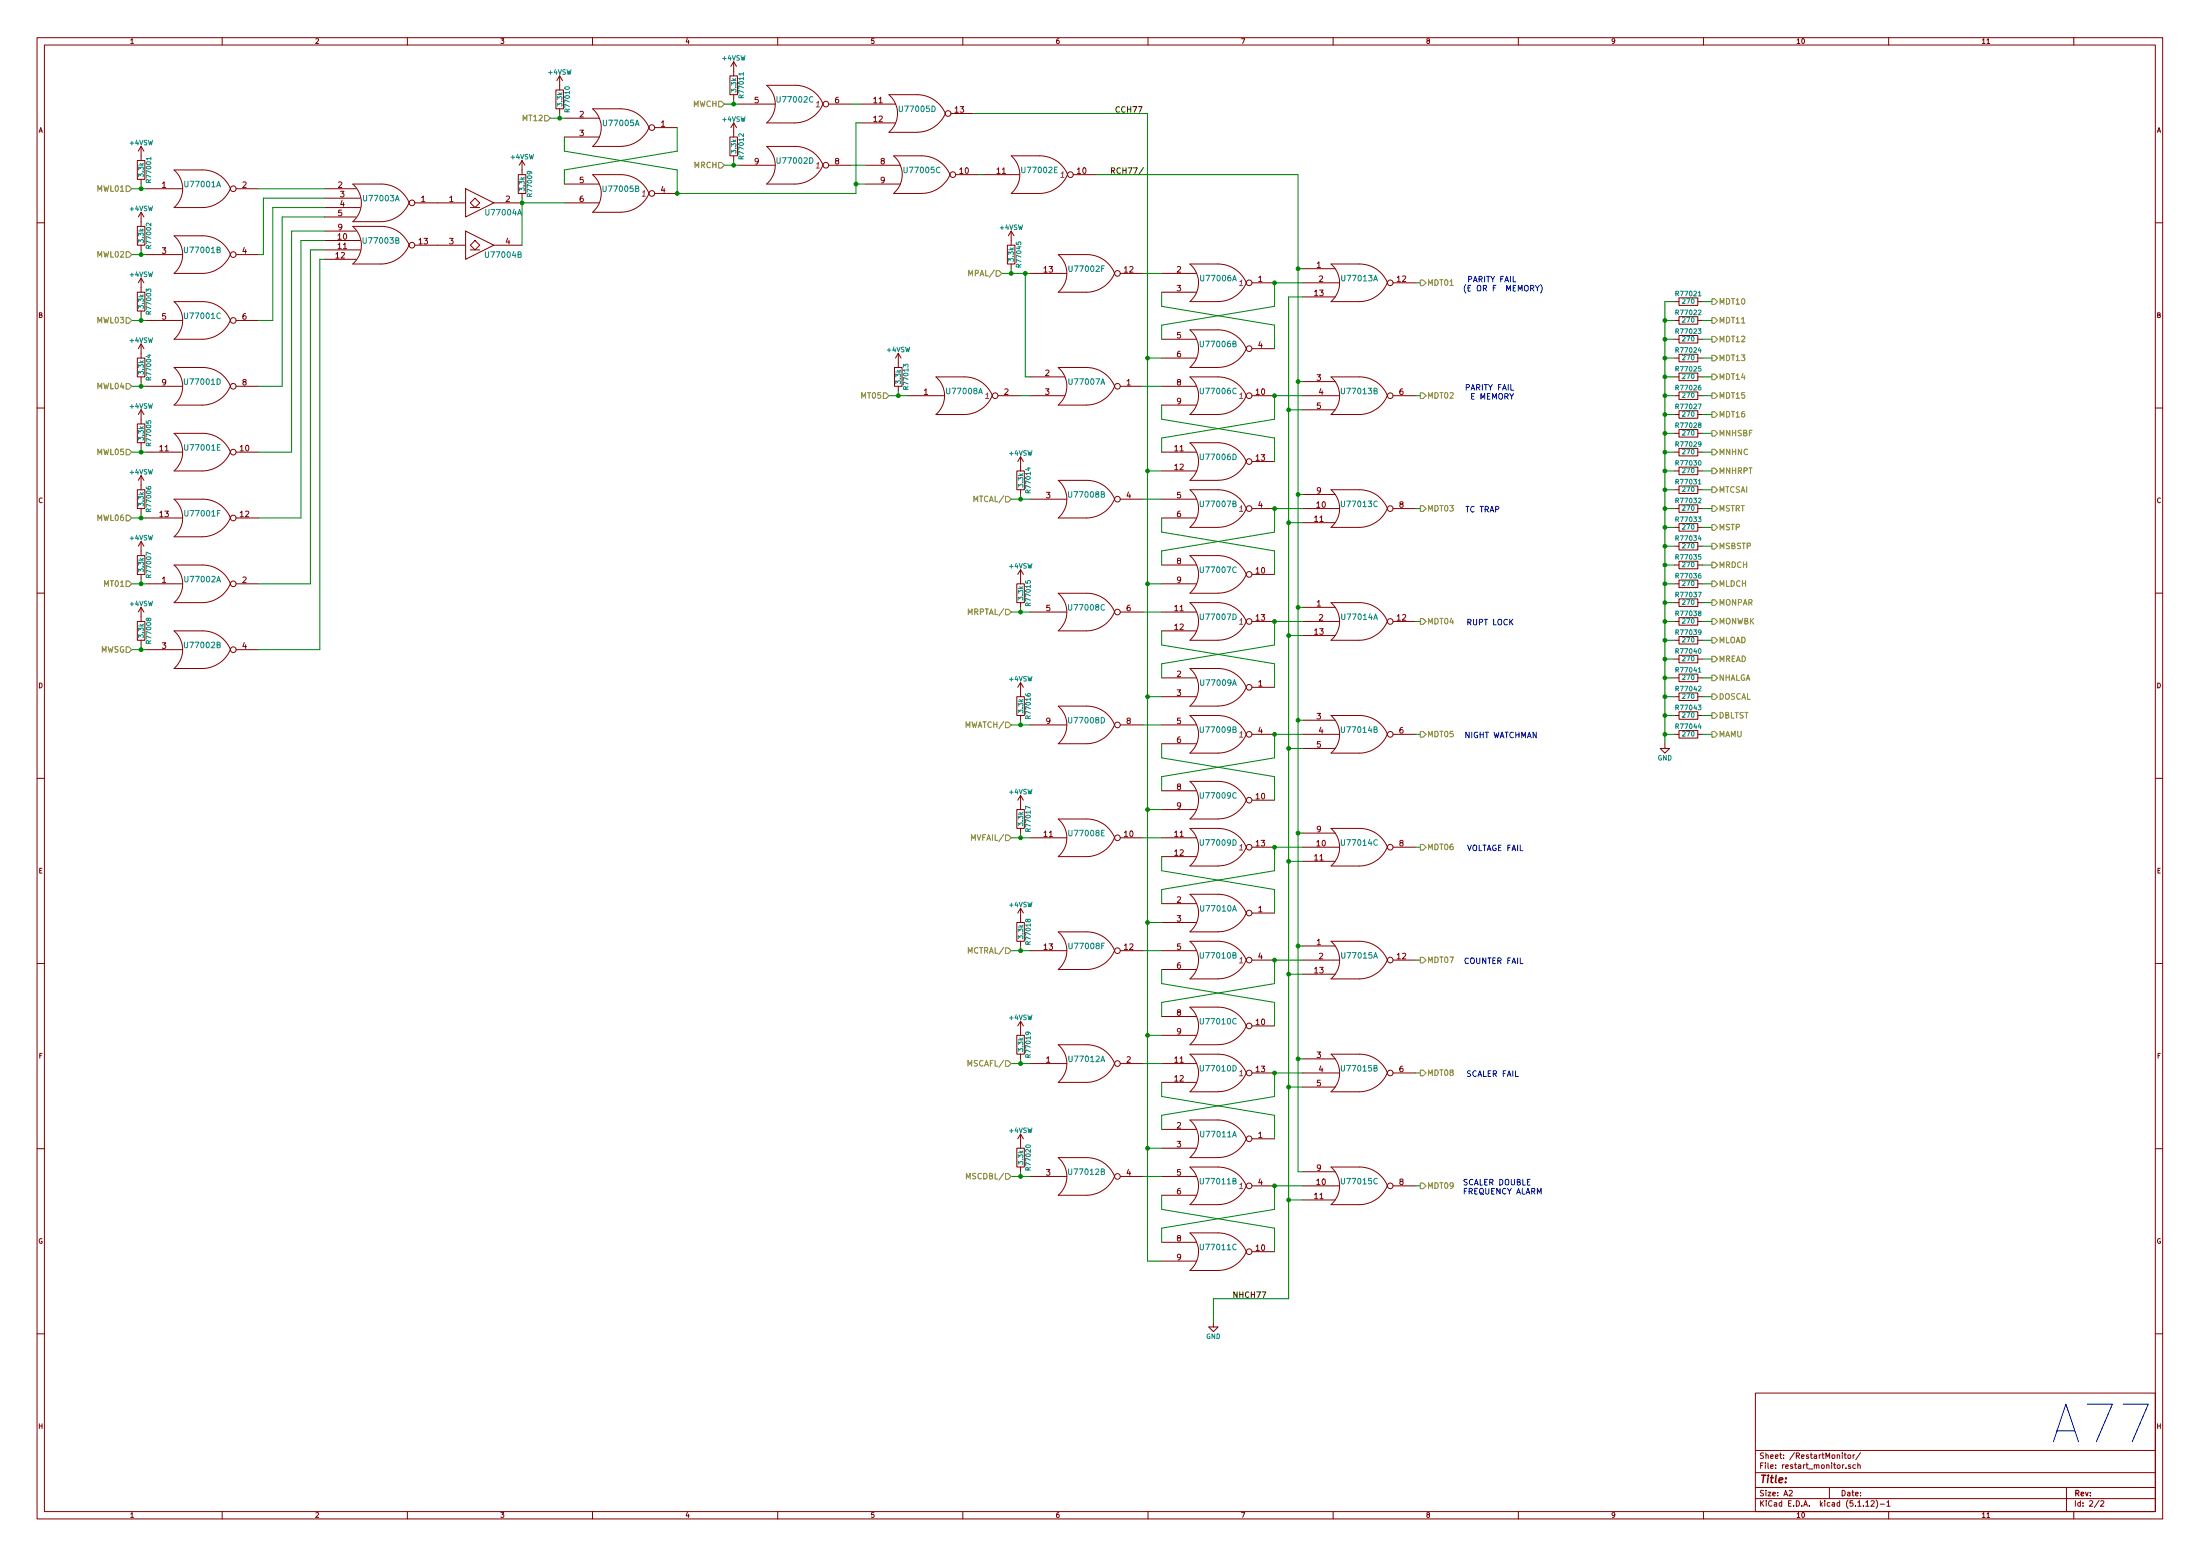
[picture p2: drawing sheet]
<svg xmlns="http://www.w3.org/2000/svg" width="594mm" height="420mm" viewBox="0 0 594 420" stroke-linecap="round" stroke-linejoin="round" font-family="sans-serif">
<g fill="none" stroke="#840000" stroke-width=".27">
<path d="M10 10.2h574v400h-574zM12 12.2h570v396h-570zM60 10.2v2M110 10.2v2M160 10.2v2M198.1 16.7v3.8M198.1 16.7l-.7 1.2M198.1 16.7l.8 1.2M210 10.2v2M260 10.2v2M310 10.2v2M360 10.2v2"/>
<path d="M410 10.2v2M460 10.2v2M510 10.2v2M536.5 11.8h.8M560 10.2v2M38.1 39.5v3.8M38.1 39.5l-.8 1.3M38.1 39.5l.8 1.3M150.1 24.3h2v5.1h-2zM151.1 20.5v3.8M151.1 29.4v1.2M151.1 20.5l-.7 1.3"/>
<path d="M151.1 20.5l.8 1.3M152.4 31.9h9.4M152.4 37h9.4M160 29.4h7.6a8.3 8.3 0 0 1 7.7 5.1 8.4 8.4 0 0 1-7.7 5M160 39.5h7.6M160 29.4a6.7 6.7 0 0 1 0 10.1M176.8 34.5h6.1M197.1 20.5h2v5.1h-2zM197.1 37h2v5.1h-2zM198.1 33.2l-.7 1.3M198.1 25.6v1.2M198.1 33.2v3.8"/>
<path d="M198.1 33.2l.8 1.3M199.4 28.1h9.9M207 39.5h7.6M207 23h7.6M207 39.6a6.7 6.7 0 0 1 0 10.1M207 23.1a6.7 6.7 0 0 1 0 10.1M214.7 39.5a8 8 0 0 1 7.5 5.1 8.3 8.3 0 0 1-7.6 5.1h-7.6M214.7 23a8 8 0 0 1 7.5 5.1 8.3 8.3 0 0 1-7.6 5.1h-7.6M223.8 28.1h6.1M232.4 33.2h9.4M232.4 28.1h9.4M240.1 25.6h7.5a8.3 8.3 0 0 1 7.7 5 8.4 8.4 0 0 1-7.7 5.1h-7.5a6.7 6.7 0 0 0 0-10.1z"/>
<path d="M256.8 30.6h6.1M37.1 43.3h2v5.1h-2zM38.1 48.4v1.3M38.1 57.3v3.8M38.1 57.3l-.8 1.3M38.1 57.3l.8 1.3M39.4 51h9.9M62.2 50.9a8.3 8.3 0 0 1-7.6 5.1h-7.6a6.7 6.7 0 0 0 0-10.1h7.6a8 8 0 0 1 7.6 5.1M63.8 51h6M87.6 56h9.7M87.6 51h8.5M87.6 53.5h9.7"/>
<path d="M87.6 58.6h8.5M95.2 49.7h7.7a8 8 0 0 1 7.6 5.1M95.3 49.7a6.7 6.7 0 0 1 0 10.1M110.5 54.8a8.3 8.3 0 0 1-7.6 5.1h-7.7M112 54.8h13.7M125.7 51l7.6 3.8-7.6 3.8zM127 56h2.5M128.3 53.5l1.2 1.3-1.2 1.2-1.3-1.2zM133.3 54.8h7.7M140 47.2h2v5h-2zM141 43.3l-.8 1.3M141 43.3v3.9"/>
<path d="M141 52.2v1.3M141 43.3l.7 1.3M152.4 54.8h9.4M152.4 49.7h9.4M160 47.2h7.6a8.3 8.3 0 0 1 7.7 5 8.4 8.4 0 0 1-7.7 5.1h-7.6M160 47.2a6.7 6.7 0 0 1 0 10.1M176.8 52.2h6.1M198.1 42.1v1.2M199.4 44.6h9.9M223.8 44.6h6.1M233.7 49.7h9.4M233.7 44.6h9.4"/>
<path d="M241.3 42.1h7.6a8.3 8.3 0 0 1 7.6 5.1 8.4 8.4 0 0 1-7.6 5M241.3 52.2h7.6M241.3 42.1a6.7 6.7 0 0 1 0 10.1M258.1 47.2h6.1M265.4 47.2h9.9M273 42.1h7.7a8 8 0 0 1 7.6 5.1M273.1 42.1a6.7 6.7 0 0 1 0 10.1M288.3 47.1a8.3 8.3 0 0 1-7.6 5.1h-7.7M289.8 47.2h6.1M10 60.2h2M37.1 78.9h2v5.1h-2zM37.1 61.1h2v5.1h-2z"/>
<path d="M38.1 66.2v1.3M38.1 75.1v3.8M38.1 75.1l-.8 1.3M38.1 75.1l.8 1.3M39.4 68.7h9.9M47 63.7h7.6a8 8 0 0 1 7.6 5M47 63.7a6.7 6.7 0 0 1 0 10.1M62.2 68.7a8.3 8.3 0 0 1-7.6 5.1h-7.6M63.8 68.7h6M87.6 67.5h9.7M87.6 62.4h8.5M87.6 64.9h9.7"/>
<path d="M87.6 70h8.5M110.5 66.2a8.3 8.3 0 0 1-7.6 5.1h-7.6a6.7 6.7 0 0 0 0-10.1l7.6-.1a8 8 0 0 1 7.6 5.1M112 66.2h13.7M125.7 62.4l7.6 3.8-7.6 3.8zM127 67.5h2.5M128.3 64.9l1.2 1.3-1.2 1.3-1.3-1.3zM133.3 66.2h7.7M272 66.2h2.1v5.1h-2.1zM273 62.4l-.7 1.3M273 62.4v3.8M273 71.3v1.3M273 62.4l.8 1.3"/>
<path d="M278.1 73.8h9.9M285.7 68.7h7.7a8 8 0 0 1 7.6 5.1M285.8 68.8a6.7 6.7 0 0 1 0 10.1M301 73.8a8.3 8.3 0 0 1-7.6 5.1h-7.7M302.5 73.8h6.1M313.7 73.8h9.4M313.7 78.9h9.4M321.3 71.3h7.6a8.3 8.3 0 0 1 7.6 5.1 8.4 8.4 0 0 1-7.6 5h-7.6a6.7 6.7 0 0 0 0-10.1zM338.1 76.4h6.1M351.8 72.6h8.8M351.8 76.4h9.9M374.6 76.3a8.3 8.3 0 0 1-7.6 5.1h-7.6a6.7 6.7 0 0 0 0-10.1h7.6a8 8 0 0 1 7.6 5.1"/>
<path d="M376.2 76.4h6.1M582 60.2h2M37.1 96.7h2v5.1h-2zM38.1 84v1.3M38.1 92.9v3.8M38.1 92.9l-.8 1.2M38.1 92.9l.8 1.2M39.4 86.5h9.9M47 81.4h7.6a8 8 0 0 1 7.6 5.1M47 81.5a6.7 6.7 0 0 1 0 10.1h7.6a8.3 8.3 0 0 0 7.6-5.1M63.8 86.5h6M241.6 99.2h2v5.1h-2z"/>
<path d="M242.6 95.4v3.8M242.6 95.4l-.8 1.3M242.6 95.4l.7 1.3M285.8 99.3l7.6-.1a8.3 8.3 0 0 1 7.6 5.1 8.4 8.4 0 0 1-7.6 5.1h-7.6a6.7 6.7 0 0 0 0-10.1zM313.7 96.7h9.4M313.7 91.6h9.4M321.3 89.1h7.6a8.3 8.3 0 0 1 7.6 5 8.4 8.4 0 0 1-7.6 5.1M321.3 99.2h7.6M321.3 89.1a6.7 6.7 0 0 1 0 10.1M338.1 94.1h6.1M351.8 80.2h8.8M452.1 96.7h1.3"/>
<path d="M452.1 91.6h1.3M452.1 86.5h1.3M452.1 81.4h1.3M453.4 95.7h5.1v2h-5.1zM453.4 90.6h5.1v2h-5.1zM453.4 85.5h5.1v2h-5.1zM453.4 80.4h5.1v2.1h-5.1zM458.5 96.7h1.2M458.5 91.6h1.2M458.5 86.5h1.2M458.5 81.4h1.2M10 110.2h2"/>
<path d="M37.1 114.5h2v5h-2zM38.1 101.8v1.2M38.1 110.7v3.8M38.1 119.5v1.3M38.1 110.7l-.8 1.2M38.1 110.7l.8 1.2M39.4 104.3h9.9M47 117h7.6a8 8 0 0 1 7.6 5.1M47 117a6.7 6.7 0 0 1 0 10.1M62.2 104.3a8.3 8.3 0 0 1-7.6 5.1h-7.6a6.7 6.7 0 0 0 0-10.1l7.6-.1a8 8 0 0 1 7.6 5.1M63.8 104.3h6M242.6 104.3v1.3"/>
<path d="M245.1 106.8h9.9M252.7 101.8h7.7a8 8 0 0 1 7.6 5M252.8 101.8a6.7 6.7 0 0 1 0 10.1h7.5a8.3 8.3 0 0 0 7.6-5.1M269.5 106.8h6.1M278.1 106.8h9.4M278.1 101.8h9.4M302.5 104.3h6.1M313.7 109.4h9.4M313.7 104.3h9.4M321.3 101.8h7.6a8.3 8.3 0 0 1 7.6 5 8.4 8.4 0 0 1-7.6 5.1h-7.6a6.7 6.7 0 0 0 0-10.1M321.3 119.6l7.6-.1a8.3 8.3 0 0 1 7.6 5.1 8.4 8.4 0 0 1-7.6 5.1h-7.6a6.7 6.7 0 0 0 0-10.1zM338.1 106.8h6.1"/>
<path d="M351.8 106.8h9.9M351.8 103h8.8M351.8 110.7h8.8M359.4 101.8h7.7a8 8 0 0 1 7.5 5M359.4 101.8a6.7 6.7 0 0 1 0 10.1h7.6a8.3 8.3 0 0 0 7.6-5.1M376.2 106.8h6.1M452.1 111.9h1.3M452.1 117h1.3M452.1 106.8h1.3M452.1 101.8h1.3M453.4 110.9h5.1v2h-5.1zM453.4 116h5.1v2h-5.1z"/>
<path d="M453.4 105.8h5.1v2.1h-5.1zM453.4 100.8h5.1v2h-5.1zM458.5 111.9h1.2M458.5 117h1.2M458.5 106.8h1.2M458.5 101.8h1.2M582 110.2h2M37.1 132.2h2v5.1h-2zM38.1 128.4v3.8M38.1 137.3v1.3M38.1 128.4l-.8 1.3M38.1 128.4l.8 1.3"/>
<path d="M39.4 139.9h9.9M39.4 122.1h9.9M62.2 139.8a8.3 8.3 0 0 1-7.6 5.1h-7.6a6.7 6.7 0 0 0 0-10.1h7.6a8 8 0 0 1 7.6 5.1M62.2 122.1a8.3 8.3 0 0 1-7.6 5.1h-7.6M63.8 139.9h6M63.8 122.1h6M274.6 127.2h2v5h-2zM275.6 123.4v3.8M275.6 132.2v1.3M275.6 123.4l-.8 1.2M275.6 123.4l.8 1.2M278.1 134.8h9.9"/>
<path d="M285.7 129.7h7.7a8 8 0 0 1 7.6 5.1M285.8 129.7a6.7 6.7 0 0 1 0 10.1M301 134.8a8.3 8.3 0 0 1-7.6 5.1h-7.7M302.5 134.8h6.1M313.7 139.9h9.4M313.7 134.8h9.4M313.7 127.2h9.4M313.7 122.1h9.4M321.3 132.3l7.6-.1a8.3 8.3 0 0 1 7.6 5.1 8.4 8.4 0 0 1-7.6 5.1h-7.6a6.7 6.7 0 0 0 0-10.1zM338.1 137.3h6.1M338.1 124.6h6.1M351.8 137.3h9.9"/>
<path d="M351.8 133.5h8.8M374.6 137.3a8.3 8.3 0 0 1-7.6 5.1h-7.6a6.7 6.7 0 0 0 0-10.1l7.6-.1a8 8 0 0 1 7.6 5.1M376.2 137.3h6.1M452.1 132.2h1.3M452.1 137.3h1.3M452.1 127.2h1.3M452.1 122.1h1.3M453.4 136.3h5.1v2h-5.1zM453.4 131.2h5.1v2.1h-5.1zM453.4 126.2h5.1v2h-5.1zM453.4 121.1h5.1v2h-5.1zM458.5 132.2h1.2"/>
<path d="M458.5 137.3h1.2M458.5 127.2h1.2M458.5 122.1h1.2M37.1 150h2v5.1h-2zM38.1 146.2v3.8M38.1 155.1v1.3M38.1 146.2l-.8 1.3M38.1 146.2l.8 1.3M39.4 157.6h9.9M62.2 157.6a8.3 8.3 0 0 1-7.6 5.1h-7.6a6.7 6.7 0 0 0 0-10.1h7.6a8 8 0 0 1 7.6 5M63.8 157.6h6M274.6 157.6h2v5.1h-2z"/>
<path d="M275.6 153.8v3.8M275.6 153.8l-.8 1.3M275.6 153.8l.8 1.3M313.7 152.6h9.4M313.7 157.6h9.4M321.3 150h7.6a8.3 8.3 0 0 1 7.6 5.1 8.4 8.4 0 0 1-7.6 5.1M321.3 150.1a6.7 6.7 0 0 1 0 10.1M338.1 155.1h6.1M351.8 141.1h8.8M452.1 142.4h1.3M452.1 152.6h1.3M452.1 157.6h1.3"/>
<path d="M452.1 147.5h1.3M453.4 151.6h5.1v2h-5.1zM453.4 146.5h5.1v2h-5.1zM453.4 141.4h5.1v2h-5.1zM453.4 156.6h5.1v2.1h-5.1zM458.5 142.4h1.2M458.5 152.6h1.2M458.5 157.6h1.2M458.5 147.5h1.2M10 160.2h2M37.1 167.8h2v5.1h-2zM38.1 164l-.8 1.3"/>
<path d="M38.1 164v3.8M38.1 172.9v1.3M38.1 164l.8 1.3M39.4 175.4h9.9M47 170.3h7.6a8 8 0 0 1 7.6 5.1M47 170.4a6.7 6.7 0 0 1 0 10.1M62.2 175.4a8.3 8.3 0 0 1-7.6 5.1h-7.6M63.8 175.4h6M275.6 162.7v1.3M278.1 165.3h9.9M301 165.2a8.3 8.3 0 0 1-7.6 5.1h-7.6a6.7 6.7 0 0 0 0-10.1h7.6a8 8 0 0 1 7.6 5.1M302.5 165.3h6.1"/>
<path d="M313.7 170.3h9.4M313.7 165.3h9.4M321.3 162.7h7.6a8.3 8.3 0 0 1 7.6 5.1 8.4 8.4 0 0 1-7.6 5.1h-7.6a6.7 6.7 0 0 0 0-10.1M321.3 160.2h7.6M338.1 167.8h6.1M351.8 167.8h9.9M351.8 164h8.8M351.8 171.6h8.8M359.4 162.7h7.7a8 8 0 0 1 7.5 5.1M359.4 162.8a6.7 6.7 0 0 1 0 10.1h7.6a8.3 8.3 0 0 0 7.6-5.1M376.2 167.8h6.1M452.1 172.9h1.3"/>
<path d="M452.1 162.7h1.3M452.1 167.8h1.3M452.1 178h1.3M453.4 171.9h5.1v2h-5.1zM453.4 177h5.1v2h-5.1zM453.4 161.7h5.1v2h-5.1zM453.4 166.8h5.1v2h-5.1zM458.5 172.9h1.2M458.5 162.7h1.2M458.5 167.8h1.2M458.5 178h1.2M582 160.2h2"/>
<path d="M274.6 188.1h2v5.1h-2zM275.6 184.3v3.8M275.6 193.2v1.3M275.6 184.3l-.8 1.3M275.6 184.3l.8 1.3M278.1 195.7h9.9M285.7 190.7h7.7a8 8 0 0 1 7.6 5M285.8 190.7a6.7 6.7 0 0 1 0 10.1M301 195.7a8.3 8.3 0 0 1-7.6 5.1h-7.7M302.5 195.7h6.1M313.7 195.7h9.4M313.7 183h9.4"/>
<path d="M313.7 188.1h9.4M321.3 193.2h7.6a8.3 8.3 0 0 1 7.6 5.1 8.4 8.4 0 0 1-7.6 5h-7.6a6.7 6.7 0 0 0 0-10.1zM321.3 180.5h7.6a8.3 8.3 0 0 1 7.6 5.1 8.4 8.4 0 0 1-7.6 5h-7.6a6.7 6.7 0 0 0 0-10.1zM338.1 198.3h6.1M338.1 185.6h6.1M351.8 198.3h9.9M351.8 194.5h8.8M374.6 198.3a8.3 8.3 0 0 1-7.6 5.1l-7.6-.1a6.7 6.7 0 0 0 0-10.1h7.6a8 8 0 0 1 7.6 5.1M376.2 198.3h6.1M452.1 193.2h1.3M452.1 198.3h1.3M452.1 183h1.3"/>
<path d="M452.1 188.1h1.3M453.4 187.1h5.1v2h-5.1zM453.4 192.2h5.1v2h-5.1zM453.4 182h5.1v2.1h-5.1zM453.4 197.3h5.1v2h-5.1zM458.5 193.2h1.2M458.5 198.3h1.2M458.5 183h1.2M458.5 188.1h1.2M10 210.2h2M274.6 218.6h2v5.1h-2zM275.6 214.8v3.8"/>
<path d="M275.6 214.8l-.8 1.3M275.6 214.8l.8 1.3M313.7 200.8h9.4M313.7 213.5h9.4M313.7 218.6h9.4M321.3 211h7.6a8.3 8.3 0 0 1 7.6 5.1 8.4 8.4 0 0 1-7.6 5M321.3 211a6.7 6.7 0 0 1 0 10.1M338.1 216.1h6.1M351.8 202.1h8.8M449.6 200.8v1.3h1.2l-1.2 1.3-1.3-1.3h1.3M582 210.2h2M275.6 223.7v1.3"/>
<path d="M278.1 226.2h9.9M301 226.2a8.3 8.3 0 0 1-7.6 5.1h-7.6a6.7 6.7 0 0 0 0-10.1l7.6-.1a8 8 0 0 1 7.6 5.1M302.5 226.2h6.1M313.7 226.2h9.4M313.7 231.3h9.4M321.3 223.7h7.6a8.3 8.3 0 0 1 7.6 5.1 8.4 8.4 0 0 1-7.6 5h-7.6a6.7 6.7 0 0 0 0-10.1M321.3 221.1h7.6M338.1 228.8h6.1M351.8 228.8h9.9M351.8 225h8.8M351.8 232.6h8.8M359.4 223.7h7.7a8 8 0 0 1 7.5 5.1"/>
<path d="M359.4 223.7a6.7 6.7 0 0 1 0 10.1h7.6a8.3 8.3 0 0 0 7.6-5.1M376.2 228.8h6.1M274.6 249.1h2v5.1h-2zM275.6 245.3v3.8M275.6 254.2v1.2M275.6 245.3l-.8 1.2M275.6 245.3l.8 1.2M278.1 256.7h9.9M285.7 251.6h7.7a8 8 0 0 1 7.6 5.1M285.8 251.7a6.7 6.7 0 0 1 0 10.1M301 256.7a8.3 8.3 0 0 1-7.6 5.1h-7.7M302.5 256.7h6.1"/>
<path d="M313.7 256.7h9.4M313.7 244h9.4M313.7 249.1h9.4M321.3 241.5h7.6a8.3 8.3 0 0 1 7.6 5 8.4 8.4 0 0 1-7.6 5.1h-7.6a6.7 6.7 0 0 0 0-10.1zM321.3 254.2h7.6a8.3 8.3 0 0 1 7.6 5 8.4 8.4 0 0 1-7.6 5.1h-7.6a6.7 6.7 0 0 0 0-10.1zM338.1 246.5h6.1M338.1 259.2h6.1M351.8 259.2h9.9M351.8 255.4h8.8M374.6 259.2a8.3 8.3 0 0 1-7.6 5.1h-7.6a6.7 6.7 0 0 0 0-10.1h7.6a8 8 0 0 1 7.6 5M376.2 259.2h6.1M10 260.2h2"/>
<path d="M274.6 279.6h2v5h-2zM275.6 275.8v3.8M275.6 275.8l-.8 1.2M275.6 275.8l.8 1.2M313.7 261.8h9.4M313.7 274.5h9.4M313.7 279.6h9.4M321.3 271.9h7.6a8.3 8.3 0 0 1 7.6 5.1 8.4 8.4 0 0 1-7.6 5.1M321.3 272a6.7 6.7 0 0 1 0 10.1M338.1 277h6.1M351.8 263.1h8.8M582 260.2h2"/>
<path d="M275.6 284.6v1.3M278.1 287.2h9.9M301 287.2a8.3 8.3 0 0 1-7.6 5.1l-7.6-.1a6.7 6.7 0 0 0 0-10.1h7.6a8 8 0 0 1 7.6 5.1M302.5 287.2h6.1M313.7 287.2h9.4M313.7 292.3h9.4M321.3 284.6h7.6a8.3 8.3 0 0 1 7.6 5.1 8.4 8.4 0 0 1-7.6 5.1h-7.6a6.7 6.7 0 0 0 0-10.1M321.3 282.1h7.6M338.1 289.7h6.1M351.8 289.7h9.9M351.8 285.9h8.8M351.8 293.5h8.8"/>
<path d="M359.4 284.6h7.7a8 8 0 0 1 7.5 5.1M359.4 284.7a6.7 6.7 0 0 1 0 10.1h7.6a8.3 8.3 0 0 0 7.6-5.1M376.2 289.7h6.1M10 310.2h2M274.6 310h2v5.1h-2zM275.6 306.2v3.8M275.6 315.1v1.3M275.6 306.2l-.8 1.3M275.6 306.2l.8 1.3M278.1 317.7h9.9M285.7 312.6h7.7a8 8 0 0 1 7.6 5.1M285.8 312.6a6.7 6.7 0 0 1 0 10.1"/>
<path d="M301 317.6a8.3 8.3 0 0 1-7.6 5.1h-7.7M302.5 317.7h6.1M313.7 305h9.4M313.7 310h9.4M313.7 317.7h9.4M321.3 302.5l7.6-.1a8.3 8.3 0 0 1 7.6 5.1 8.4 8.4 0 0 1-7.6 5.1h-7.6a6.7 6.7 0 0 0 0-10.1zM321.3 315.2l7.6-.1a8.3 8.3 0 0 1 7.6 5.1 8.4 8.4 0 0 1-7.6 5.1h-7.6a6.7 6.7 0 0 0 0-10.1zM338.1 307.5h6.1M351.8 316.4h8.8M582 310.2h2M313.7 335.4h9.4M313.7 322.7h9.4"/>
<path d="M321.3 332.9h7.6a8.3 8.3 0 0 1 7.6 5.1 8.4 8.4 0 0 1-7.6 5M321.3 332.9a6.7 6.7 0 0 1 0 10.1M338.1 338h6.1M338.1 320.2h6.1M351.8 320.2h9.9M351.8 324h8.8M374.6 320.2a8.3 8.3 0 0 1-7.6 5.1h-7.6a6.7 6.7 0 0 0 0-10.1l7.6-.1a8 8 0 0 1 7.6 5.1M376.2 320.2h6.1M313.7 340.5h9.4M321.3 343.1h7.6M327.7 357v1.3h1.2l-1.2 1.3-1.3-1.3h1.3M10 360.2h2"/>
<path d="M474 376.2h108v32h-108zM582 360.2h2M474 397.7h108M474 391.7h108M497.5 392.3v.2M497.5 392.8v1M498 392.8h.6M498.2 392.3v1.3l.4 .2M498.5 396.4v.1M499.1 393h.6v.7h-.6zM499.7 395.6l-.4-.1-.2 .2 .1 .3 .5 .1v.3h-.6M500.4 392.8v1"/>
<path d="M500.8 392.8l-.4 .3M501 395.6l-.4-.1-.3 .3 .1 .6h.6M501.7 395.6h.6v.9M501.7 395v1.5M502.4 392.2l-1.3 2M60 408.2v2M110 408.2v2M160 408.2v2M210 408.2v2M260 408.2v2M310 408.2v2M360 408.2v2"/>
<path d="M410 408.2v2M460 408.2v2M474 404.7h108M474 401.7h108M483.1 402.6l.6-.2 .3 .5-.9 1h.9M494 401.7v3M503.8 405.7l.5-.5v1.5M503.8 406.7h.9M505.3 405.4l.5-.2 .3 .5-.9 1h.9M506.6 405a1.71 1.71 0 0 1 0 2.3M507.7 406.2h1.2M509.5 405.7l.5-.5v1.5"/>
<path d="M509.5 406.7h.9M510 408.2v2M536.5 409.7h.8M558 401.7v6.5M560 408.2v2M566.8 405.1l-1.2 2M567.3 405.4l.5-.2 .3 .5-.9 1h.9"/>
<circle cx="176" cy="34.5" r=".76"/>
<circle cx="223" cy="28.1" r=".76"/>
<circle cx="256" cy="30.6" r=".76"/>
<circle cx="63" cy="51" r=".76"/>
<circle cx="111.3" cy="54.8" r=".76"/>
<circle cx="176" cy="52.2" r=".76"/>
<circle cx="223" cy="44.6" r=".76"/>
<circle cx="257.3" cy="47.2" r=".76"/>
<circle cx="289.1" cy="47.2" r=".76"/>
<circle cx="63" cy="68.7" r=".76"/>
<circle cx="111.3" cy="66.2" r=".76"/>
<circle cx="301.8" cy="73.8" r=".76"/>
<circle cx="337.3" cy="76.4" r=".76"/>
<circle cx="375.4" cy="76.4" r=".76"/>
<circle cx="63" cy="86.5" r=".76"/>
<circle cx="337.3" cy="94.1" r=".76"/>
<circle cx="63" cy="104.3" r=".76"/>
<circle cx="268.7" cy="106.8" r=".76"/>
<circle cx="301.8" cy="104.3" r=".76"/>
<circle cx="337.3" cy="106.8" r=".76"/>
<circle cx="375.4" cy="106.8" r=".76"/>
<circle cx="63" cy="122.1" r=".76"/>
<circle cx="63" cy="139.9" r=".76"/>
<circle cx="301.8" cy="134.8" r=".76"/>
<circle cx="337.3" cy="124.6" r=".76"/>
<circle cx="337.3" cy="137.3" r=".76"/>
<circle cx="375.4" cy="137.3" r=".76"/>
<circle cx="63" cy="157.6" r=".76"/>
<circle cx="337.3" cy="155.1" r=".76"/>
<circle cx="63" cy="175.4" r=".76"/>
<circle cx="301.8" cy="165.3" r=".76"/>
<circle cx="337.3" cy="167.8" r=".76"/>
<circle cx="375.4" cy="167.8" r=".76"/>
<circle cx="301.8" cy="195.7" r=".76"/>
<circle cx="337.3" cy="198.3" r=".76"/>
<circle cx="337.3" cy="185.6" r=".76"/>
<circle cx="375.4" cy="198.3" r=".76"/>
<circle cx="337.3" cy="216.1" r=".76"/>
<circle cx="301.8" cy="226.2" r=".76"/>
<circle cx="337.3" cy="228.8" r=".76"/>
<circle cx="375.4" cy="228.8" r=".76"/>
<circle cx="301.8" cy="256.7" r=".76"/>
<circle cx="337.3" cy="246.5" r=".76"/>
<circle cx="337.3" cy="259.2" r=".76"/>
<circle cx="375.4" cy="259.2" r=".76"/>
<circle cx="337.3" cy="277" r=".76"/>
<circle cx="301.8" cy="287.2" r=".76"/>
<circle cx="337.3" cy="289.7" r=".76"/>
<circle cx="375.4" cy="289.7" r=".76"/>
<circle cx="301.8" cy="317.7" r=".76"/>
<circle cx="337.3" cy="307.5" r=".76"/>
<circle cx="337.3" cy="338" r=".76"/>
<circle cx="337.3" cy="320.2" r=".76"/>
<circle cx="375.4" cy="320.2" r=".76"/>
</g>
<path d="M200.8 19.6v.7M40.7 42.5v.7M458.6 79.9h.7M458.6 130.7h.7M458.6 181.5h.7" fill="none" stroke="#008484" stroke-width=".27"/>
<g fill="none" stroke="#008400" stroke-width=".27">
<path d="M148.6 31.9h3.8M151.1 30.6v1.3M182.9 34.5v6.3l-30.5 5.1v3.8M195.6 28.1h3.8M198.1 26.8v1.3M229.9 28.1h2.5M232.4 33.2h-1.3v19h-48.2v-6.3l-30.5-5.1v-3.8M262.9 30.6h47v309.9h3.8M35.6 51h3.8M38.1 49.7v1.3M69.8 51h17.8M87.6 56h-13.9v30.5h-3.9"/>
<path d="M87.6 58.6h-11.4v45.7h-6.4M87.6 53.5h-16.5v15.2h-1.3M141 53.5v12.7M141 54.8h11.4M195.6 44.6h3.8M198.1 43.3v1.3M229.9 44.6h3.8M231.1 49.7h2.6M264.2 47.2h1.2M295.9 47.2h54.6v269.2h1.3M35.6 68.7h3.8M38.1 67.5v1.2"/>
<path d="M87.6 62.4h-8.9v59.7h-8.9M87.6 64.9h-6.3v75h-11.5M87.6 67.5h-3.8v90.1h-14M87.6 70h-1.2v105.4h-16.6M270.5 73.8h7.6M273 72.6v1.2M276.9 73.8v28h1.2M308.6 73.8h5.1M313.7 78.9v3.8l30.5 5.1v6.3M350.5 72.6h1.3M351.8 76.4h-7.6v6.3l-30.5 5.1v3.8M382.3 76.4h1.2"/>
<path d="M35.6 86.5h3.8M38.1 85.3v1.2M309.9 96.7h3.8M351.8 80.2h-3.8v270.5h-20.3v6.3M449.6 86.5h2.5M449.6 91.6h2.5M449.6 96.7h2.5M452.1 81.4h-2.5v119.4M459.7 86.5h2.6M459.7 91.6h2.6M459.7 81.4h2.6M459.7 96.7h2.6"/>
<path d="M35.6 104.3h3.8M38.1 103v1.3M240 106.8h5.1M242.6 105.6v1.2M275.6 106.8h2.5M308.6 104.3h5.1M313.7 109.4v3.8l30.5 5.1v6.3M348 110.7h3.8M350.5 103h1.3M351.8 106.8h-7.6v6.4l-30.5 5.1v3.8M382.3 106.8h1.2M449.6 106.8h2.5"/>
<path d="M449.6 117h2.5M449.6 111.9h2.5M449.6 101.8h2.5M459.7 106.8h2.6M459.7 117h2.6M459.7 111.9h2.6M459.7 101.8h2.6M35.6 122.1h3.8M35.6 139.9h3.8M38.1 120.8v1.3M38.1 138.6v1.3M273 134.8h5.1"/>
<path d="M275.6 133.5v1.3M308.6 134.8h5.1M309.9 127.2h3.8M313.7 139.9v3.8l30.5 5.1v6.3M350.5 133.5h1.3M351.8 137.3h-7.6v6.4l-30.5 5.1v3.8M382.3 137.3h1.2M449.6 122.1h2.5M449.6 137.3h2.5M449.6 127.2h2.5M449.6 132.2h2.5M459.7 122.1h2.6"/>
<path d="M459.7 137.3h2.6M459.7 127.2h2.6M459.7 132.2h2.6M35.6 157.6h3.8M38.1 156.4v1.2M309.9 157.6h3.8M348 141.1h3.8M449.6 157.6h2.5M449.6 142.4h2.5M449.6 147.5h2.5M449.6 152.6h2.5M459.7 157.6h2.6"/>
<path d="M459.7 142.4h2.6M459.7 147.5h2.6M459.7 152.6h2.6M35.6 175.4h3.8M38.1 174.2v1.2M273 165.3h5.1M275.6 164v1.3M308.6 165.3h5.1M313.7 170.3v3.9l30.5 5v6.4M348 171.6h3.8M350.5 164h1.3M351.8 167.8h-7.6v6.4l-30.5 5v3.8"/>
<path d="M382.3 167.8h1.2M449.6 167.8h2.5M449.6 178h2.5M449.6 172.9h2.5M449.6 162.7h2.5M459.7 167.8h2.6M459.7 178h2.6M459.7 172.9h2.6M459.7 162.7h2.6M273 195.7h5.1M275.6 194.5v1.2M308.6 195.7h5.1"/>
<path d="M309.9 188.1h3.8M350.5 194.5h1.3M351.8 198.3h-7.6v6.3l-30.5 5.1v3.8M382.3 198.3h1.2M449.6 198.3h2.5M449.6 193.2h2.5M449.6 188.1h2.5M449.6 183h2.5M459.7 198.3h2.6M459.7 193.2h2.6M459.7 188.1h2.6M459.7 183h2.6"/>
<path d="M309.9 218.6h3.8M313.7 200.8v3.8l30.5 5.1v6.4M348 202.1h3.8M273 226.2h5.1M275.6 225v1.2M308.6 226.2h5.1M313.7 231.3v3.8l30.5 5.1v6.3M348 232.6h3.8M350.5 225h1.3M351.8 228.8h-7.6v6.3l-30.5 5.1v3.8M382.3 228.8h1.2M273 256.7h5.1"/>
<path d="M275.6 255.4v1.3M308.6 256.7h5.1M309.9 249.1h3.8M350.5 255.4h1.3M351.8 259.2h-7.6v6.4l-30.5 5.1v3.8M382.3 259.2h1.2M309.9 279.6h3.8M313.7 261.8v3.8l30.5 5.1v6.3M348 263.1h3.8M273 287.2h5.1M275.6 285.9v1.3M308.6 287.2h5.1"/>
<path d="M313.7 292.3v3.8l30.5 5.1v6.3M348 293.5h3.8M350.5 285.9h1.3M351.8 289.7h-7.6v6.4l-30.5 5.1v3.8M382.3 289.7h1.2M273 317.7h5.1M275.6 316.4v1.3M308.6 317.7h5.1M309.9 310h3.8M313.7 322.7v3.9l30.5 5v6.4M348 324h3.8M351.8 320.2h-7.6v6.4l-30.5 5v3.8"/>
<path d="M382.3 320.2h1.2"/>
</g>
<g fill="none" stroke="#848400" stroke-width=".27">
<path d="M147.1 31.2h.7l.8 .7-.8 .8h-.7zM194.1 27.3h.7l.8 .8-.8 .8h-.7zM34 50.2h.8l.8 .8-.8 .7h-.8zM194.1 43.9h.7l.8 .7-.8 .8h-.7zM34 68h.8l.8 .7-.8 .8h-.8zM269 73.1h.7l.8 .7-.8 .8h-.7zM383.5 75.6h.8l.8 .8-.8 .7h-.8zM34 85.8h.8l.8 .7-.8 .8h-.8zM462.3 85.8h.7l.8 .7-.8 .8h-.7zM462.3 95.9h.7l.8 .8-.8 .8h-.7zM462.3 90.8h.7l.8 .8-.8 .8h-.7zM462.3 80.7h.7l.8 .7-.8 .8h-.7z"/>
<path d="M34 103.5h.8l.8 .8-.8 .8h-.8zM238.5 106.1h.8l.7 .7-.7 .8h-.8zM383.5 106.1h.8l.8 .7-.8 .8h-.8zM462.3 116.2h.7l.8 .8-.8 .8h-.7zM462.3 111.2h.7l.8 .7-.8 .8h-.7zM462.3 106.1h.7l.8 .7-.8 .8h-.7zM462.3 101h.7l.8 .8-.8 .7h-.7zM34 121.3h.8l.8 .8-.8 .8h-.8zM34 139.1h.8l.8 .8-.8 .7h-.8zM271.5 134h.8l.7 .8-.7 .8h-.8zM383.5 136.6h.8l.8 .7-.8 .8h-.8zM462.3 136.6h.7l.8 .7-.8 .8h-.7z"/>
<path d="M462.3 131.5h.7l.8 .7-.8 .8h-.7zM462.3 126.4h.7l.8 .8-.8 .7h-.7zM462.3 121.3h.7l.8 .8-.8 .8h-.7zM34 156.9h.8l.8 .7-.8 .8h-.8zM462.3 156.9h.7l.8 .7-.8 .8h-.7zM462.3 151.8h.7l.8 .8-.8 .7h-.7zM462.3 146.7h.7l.8 .8-.8 .8h-.7zM462.3 141.6h.7l.8 .8-.8 .8h-.7zM34 174.7h.8l.8 .7-.8 .8h-.8zM271.5 164.5h.8l.7 .8-.7 .7h-.8zM383.5 167h.8l.8 .8-.8 .8h-.8zM462.3 177.2h.7l.8 .8-.8 .7h-.7z"/>
<path d="M462.3 172.1h.7l.8 .8-.8 .8h-.7zM462.3 167h.7l.8 .8-.8 .8h-.7zM462.3 162h.7l.8 .7-.8 .8h-.7zM271.5 195h.8l.7 .7-.7 .8h-.8zM383.5 197.5h.8l.8 .8-.8 .8h-.8zM462.3 192.4h.7l.8 .8-.8 .8h-.7zM462.3 197.5h.7l.8 .8-.8 .8h-.7zM462.3 187.4h.7l.8 .7-.8 .8h-.7zM462.3 182.3h.7l.8 .7-.8 .8h-.7zM271.5 225.5h.8l.7 .7-.7 .8h-.8zM383.5 228h.8l.8 .8-.8 .7h-.8zM271.5 255.9h.8l.7 .8-.7 .8h-.8z"/>
<path d="M383.5 258.5h.8l.8 .7-.8 .8h-.8zM271.5 286.4h.8l.7 .8-.7 .8h-.8zM383.5 289h.8l.8 .7-.8 .8h-.8zM261 318.4v-1.6l.5 1.1 .5-1.1v1.6M271.5 316.9h.8l.7 .8-.7 .7h-.8zM383.5 319.4h.8l.8 .8-.8 .8h-.8z"/>
</g>
<path d="M308.8 45.2l-1.3 2" fill="none" stroke="#000" stroke-width=".27"/>
<path d="M408.6 74.6v1.5h.7M414.6 77.1l.5 .7 .5-.7M415.1 77.8v.8M416 76.8a1.78 1.78 0 0 1 0 2.4" fill="none" stroke="#0000c2" stroke-width=".27"/>
<g fill="#008400" stroke="#008400" stroke-width=".27">
<circle cx="141" cy="54.8" r=".51"/>
<circle cx="198.1" cy="44.6" r=".51"/>
<circle cx="276.9" cy="73.8" r=".51"/>
<circle cx="449.6" cy="193.2" r=".51"/>
<circle cx="449.6" cy="198.3" r=".51"/>
<circle cx="198.1" cy="28.1" r=".51"/>
<circle cx="182.9" cy="52.2" r=".51"/>
<circle cx="151.1" cy="31.9" r=".51"/>
<circle cx="38.1" cy="157.6" r=".51"/>
<circle cx="38.1" cy="175.4" r=".51"/>
<circle cx="38.1" cy="51" r=".51"/>
<circle cx="38.1" cy="68.7" r=".51"/>
<circle cx="38.1" cy="86.5" r=".51"/>
<circle cx="38.1" cy="104.3" r=".51"/>
<circle cx="38.1" cy="122.1" r=".51"/>
<circle cx="38.1" cy="139.9" r=".51"/>
<circle cx="449.6" cy="137.3" r=".51"/>
<circle cx="449.6" cy="86.5" r=".51"/>
<circle cx="449.6" cy="91.6" r=".51"/>
<circle cx="449.6" cy="96.7" r=".51"/>
<circle cx="449.6" cy="101.8" r=".51"/>
<circle cx="449.6" cy="106.8" r=".51"/>
<circle cx="449.6" cy="111.9" r=".51"/>
<circle cx="449.6" cy="117" r=".51"/>
<circle cx="449.6" cy="122.1" r=".51"/>
<circle cx="449.6" cy="127.2" r=".51"/>
<circle cx="449.6" cy="132.2" r=".51"/>
<circle cx="449.6" cy="188.1" r=".51"/>
<circle cx="449.6" cy="142.4" r=".51"/>
<circle cx="449.6" cy="147.5" r=".51"/>
<circle cx="449.6" cy="152.6" r=".51"/>
<circle cx="449.6" cy="157.6" r=".51"/>
<circle cx="449.6" cy="162.7" r=".51"/>
<circle cx="449.6" cy="167.8" r=".51"/>
<circle cx="449.6" cy="172.9" r=".51"/>
<circle cx="449.6" cy="178" r=".51"/>
<circle cx="449.6" cy="183" r=".51"/>
<circle cx="348" cy="171.6" r=".51"/>
<circle cx="344.2" cy="198.3" r=".51"/>
<circle cx="344.2" cy="228.8" r=".51"/>
<circle cx="344.2" cy="259.2" r=".51"/>
<circle cx="344.2" cy="289.7" r=".51"/>
<circle cx="344.2" cy="320.2" r=".51"/>
<circle cx="350.5" cy="72.6" r=".51"/>
<circle cx="348" cy="110.7" r=".51"/>
<circle cx="350.5" cy="103" r=".51"/>
<circle cx="348" cy="141.1" r=".51"/>
<circle cx="350.5" cy="133.5" r=".51"/>
<circle cx="344.2" cy="167.8" r=".51"/>
<circle cx="350.5" cy="164" r=".51"/>
<circle cx="348" cy="202.1" r=".51"/>
<circle cx="350.5" cy="194.5" r=".51"/>
<circle cx="348" cy="232.6" r=".51"/>
<circle cx="350.5" cy="225" r=".51"/>
<circle cx="348" cy="263.1" r=".51"/>
<circle cx="350.5" cy="255.4" r=".51"/>
<circle cx="348" cy="293.5" r=".51"/>
<circle cx="350.5" cy="285.9" r=".51"/>
<circle cx="348" cy="324" r=".51"/>
<circle cx="309.9" cy="127.2" r=".51"/>
<circle cx="242.6" cy="106.8" r=".51"/>
<circle cx="275.6" cy="134.8" r=".51"/>
<circle cx="275.6" cy="165.3" r=".51"/>
<circle cx="275.6" cy="195.7" r=".51"/>
<circle cx="275.6" cy="226.2" r=".51"/>
<circle cx="275.6" cy="256.7" r=".51"/>
<circle cx="275.6" cy="287.2" r=".51"/>
<circle cx="275.6" cy="317.7" r=".51"/>
<circle cx="231.1" cy="49.7" r=".51"/>
<circle cx="309.9" cy="96.7" r=".51"/>
<circle cx="273" cy="73.8" r=".51"/>
<circle cx="309.9" cy="157.6" r=".51"/>
<circle cx="309.9" cy="188.1" r=".51"/>
<circle cx="309.9" cy="218.6" r=".51"/>
<circle cx="309.9" cy="249.1" r=".51"/>
<circle cx="309.9" cy="279.6" r=".51"/>
<circle cx="309.9" cy="310" r=".51"/>
<circle cx="344.2" cy="76.4" r=".51"/>
<circle cx="344.2" cy="106.8" r=".51"/>
<circle cx="344.2" cy="137.3" r=".51"/>
</g>
<text font-size="14.2" fill="#0000c2" x="555.7" y="389.8">A77</text>
<text font-size="2.8" fill="#840000" x="475" y="400.4">Title:</text>
<g font-size="2.1" fill="#848400">
<text x="187" y="28.9">MWCH</text>
<text x="141.4" y="32.7">MT12</text>
<text x="187.4" y="45.4">MRCH</text>
<text x="26.4" y="51.7">MWL01</text>
<text x="26.4" y="69.5">MWL02</text>
<text x="262.1" y="74.6">MPAL/</text>
<text x="385.3" y="77.1">MDT01</text>
<text x="464.1" y="82.2">MDT10</text>
<text x="26.4" y="87.3">MWL03</text>
<text x="464.1" y="87.3">MDT11</text>
<text x="464.1" y="92.4">MDT12</text>
<text x="464.1" y="97.5">MDT13</text>
<text x="26.4" y="105.1">MWL04</text>
<text x="232.8" y="107.6">MT05</text>
<text x="385.3" y="107.6">MDT02</text>
<text x="464.1" y="107.6">MDT15</text>
<text x="464.1" y="102.5">MDT14</text>
<text x="464.1" y="112.7">MDT16</text>
<text x="464.1" y="117.8">MNHSBF</text>
<text x="26.4" y="122.9">MWL05</text>
<text x="464.1" y="122.9">MNHNC</text>
<text x="464.1" y="127.9">MNHRPT</text>
<text x="263.2" y="135.6">MTCAL/</text>
<text x="464.1" y="133">MTCSAI</text>
<text x="26.4" y="140.6">MWL06</text>
<text x="385.3" y="138.1">MDT03</text>
<text x="464.1" y="143.2">MSTP</text>
<text x="464.1" y="138.1">MSTRT</text>
<text x="464.1" y="148.3">MSBSTP</text>
<text x="464.1" y="153.3">MRDCH</text>
<text x="28.3" y="158.4">MT01</text>
<text x="464.1" y="158.4">MLDCH</text>
<text x="261.8" y="166">MRPTAL/</text>
<text x="464.1" y="163.5">MONPAR</text>
<text x="385.3" y="168.6">MDT04</text>
<text x="464.1" y="173.7">MLOAD</text>
<text x="464.1" y="168.6">MONWBK</text>
<text x="26.9" y="176.2">MWSG</text>
<text x="464.1" y="178.7">MREAD</text>
<text x="464.1" y="183.8">NHALGA</text>
<text x="464.1" y="188.9">DOSCAL</text>
<text x="261" y="196.5">MWATCH/</text>
<text x="464.1" y="194">DBLTST</text>
<text x="385.3" y="199.1">MDT05</text>
<text x="464.1" y="199.1">MAMU</text>
<text x="262.8" y="227">MVFAIL/</text>
<text x="385.3" y="229.5">MDT06</text>
<text x="261.7" y="257.5">MCTRAL/</text>
<text x="385.3" y="260">MDT07</text>
<text x="261.8" y="288">MSCAFL/</text>
<text x="385.3" y="290.5">MDT08</text>
<text x="261.6" y="318.4">MSCDBL/</text>
<text x="385.3" y="321">MDT09</text>
</g>
<g font-size="2.1" fill="#840000">
<text x="203.8" y="27.9">5</text>
<text x="225.5" y="27.9">6</text>
<text x="235.9" y="27.9">11</text>
<text x="156.5" y="31.7">2</text>
<text x="178.5" y="34.2">1</text>
<text x="235.9" y="32.9">12</text>
<text x="257.9" y="30.4">13</text>
<text x="156.5" y="36.7">3</text>
<text x="203.8" y="44.4">9</text>
<text x="225.5" y="44.4">8</text>
<text x="237.8" y="44.4">8</text>
<text x="259.2" y="46.9">10</text>
<text x="269.2" y="46.9">11</text>
<text x="290.9" y="46.9">10</text>
<text x="43.7" y="50.7">1</text>
<text x="65.5" y="50.7">2</text>
<text x="91.3" y="50.7">2</text>
<text x="91.9" y="53.3">3</text>
<text x="156.5" y="49.4">5</text>
<text x="178.5" y="52">4</text>
<text x="237.8" y="49.4">9</text>
<text x="91.3" y="58.3">5</text>
<text x="91.9" y="55.8">4</text>
<text x="113.7" y="54.5">1</text>
<text x="121.3" y="54.5">1</text>
<text x="136.6" y="54.5">2</text>
<text x="156.5" y="54.5">6</text>
<text x="91.3" y="62.1">9</text>
<text x="91.3" y="64.7">10</text>
<text x="113.1" y="66">13</text>
<text x="121.3" y="66">3</text>
<text x="136.6" y="66">4</text>
<text x="43.7" y="68.5">3</text>
<text x="65.5" y="68.5">4</text>
<text x="90.7" y="69.8">12</text>
<text x="91.3" y="67.2">11</text>
<text x="281.9" y="73.6">13</text>
<text x="303.6" y="73.6">12</text>
<text x="317.8" y="73.6">2</text>
<text x="339.8" y="76.1">1</text>
<text x="355.6" y="72.3">1</text>
<text x="356.2" y="76.1">2</text>
<text x="377.3" y="76.1">12</text>
<text x="317.8" y="78.7">3</text>
<text x="355" y="79.9">13</text>
<text x="43.7" y="86.3">5</text>
<text x="65.5" y="86.3">6</text>
<text x="317.8" y="91.4">5</text>
<text x="339.8" y="93.9">4</text>
<text x="282.2" y="101.5">2</text>
<text x="317.8" y="96.4">6</text>
<text x="43.7" y="104.1">9</text>
<text x="65.5" y="104.1">8</text>
<text x="249.5" y="106.6">1</text>
<text x="271.2" y="106.6">2</text>
<text x="282.2" y="106.6">3</text>
<text x="304.2" y="104.1">1</text>
<text x="317.8" y="104.1">8</text>
<text x="339.2" y="106.6">10</text>
<text x="355.6" y="102.8">3</text>
<text x="356.2" y="106.6">4</text>
<text x="377.9" y="106.6">6</text>
<text x="317.8" y="109.1">9</text>
<text x="355.6" y="110.4">5</text>
<text x="43.2" y="121.8">11</text>
<text x="64.9" y="121.8">10</text>
<text x="317.2" y="121.8">11</text>
<text x="339.2" y="124.4">13</text>
<text x="317.2" y="126.9">12</text>
<text x="282.5" y="134.5">3</text>
<text x="304.2" y="134.5">4</text>
<text x="317.8" y="134.5">5</text>
<text x="339.8" y="137.1">4</text>
<text x="355.6" y="133.3">9</text>
<text x="355.6" y="137.1">10</text>
<text x="377.9" y="137.1">8</text>
<text x="43.2" y="139.6">13</text>
<text x="64.9" y="139.6">12</text>
<text x="317.8" y="139.6">6</text>
<text x="355" y="140.9">11</text>
<text x="317.8" y="152.3">8</text>
<text x="339.2" y="154.9">10</text>
<text x="43.7" y="157.4">1</text>
<text x="65.5" y="157.4">2</text>
<text x="317.8" y="157.4">9</text>
<text x="282.5" y="165">5</text>
<text x="304.2" y="165">6</text>
<text x="317.2" y="165">11</text>
<text x="339.2" y="167.6">13</text>
<text x="355.6" y="163.7">1</text>
<text x="356.2" y="167.6">2</text>
<text x="377.3" y="167.6">12</text>
<text x="317.2" y="170.1">12</text>
<text x="355" y="171.4">13</text>
<text x="43.7" y="175.2">3</text>
<text x="65.5" y="175.2">4</text>
<text x="317.8" y="182.8">2</text>
<text x="339.8" y="185.3">1</text>
<text x="317.8" y="187.9">3</text>
<text x="282.5" y="195.5">9</text>
<text x="304.2" y="195.5">8</text>
<text x="317.8" y="195.5">5</text>
<text x="355.6" y="194.2">3</text>
<text x="317.8" y="200.6">6</text>
<text x="339.8" y="198">4</text>
<text x="355.6" y="201.8">5</text>
<text x="356.2" y="198">4</text>
<text x="377.9" y="198">6</text>
<text x="317.8" y="213.3">8</text>
<text x="339.2" y="215.8">10</text>
<text x="317.8" y="218.4">9</text>
<text x="281.9" y="226">11</text>
<text x="303.6" y="226">10</text>
<text x="317.2" y="226">11</text>
<text x="355.6" y="224.7">9</text>
<text x="317.2" y="231.1">12</text>
<text x="339.2" y="228.5">13</text>
<text x="355" y="232.3">11</text>
<text x="355.6" y="228.5">10</text>
<text x="377.9" y="228.5">8</text>
<text x="317.8" y="243.8">2</text>
<text x="317.8" y="248.8">3</text>
<text x="339.8" y="246.3">1</text>
<text x="281.9" y="256.5">13</text>
<text x="303.6" y="256.5">12</text>
<text x="317.8" y="256.5">5</text>
<text x="355.6" y="255.2">1</text>
<text x="317.8" y="261.5">6</text>
<text x="339.8" y="259">4</text>
<text x="355" y="262.8">13</text>
<text x="356.2" y="259">2</text>
<text x="377.3" y="259">12</text>
<text x="317.8" y="274.2">8</text>
<text x="317.8" y="279.3">9</text>
<text x="339.2" y="276.8">10</text>
<text x="282.5" y="286.9">1</text>
<text x="304.2" y="286.9">2</text>
<text x="317.2" y="286.9">11</text>
<text x="355.6" y="285.7">3</text>
<text x="317.2" y="292">12</text>
<text x="339.2" y="289.5">13</text>
<text x="355.6" y="293.3">5</text>
<text x="356.2" y="289.5">4</text>
<text x="377.9" y="289.5">6</text>
<text x="317.8" y="304.7">2</text>
<text x="317.8" y="309.8">3</text>
<text x="339.8" y="307.3">1</text>
<text x="282.5" y="317.4">3</text>
<text x="304.2" y="317.4">4</text>
<text x="317.8" y="317.4">5</text>
<text x="355.6" y="316.1">9</text>
<text x="317.8" y="322.5">6</text>
<text x="339.8" y="320">4</text>
<text x="355" y="323.8">11</text>
<text x="355.6" y="320">10</text>
<text x="377.9" y="320">8</text>
<text x="317.8" y="335.2">8</text>
<text x="317.8" y="340.3">9</text>
<text x="339.2" y="337.7">10</text>
<text x="475" y="393.9">Sheet: /RestartMonitor/</text>
<text x="475" y="396.6">File: restart_monitor.sch</text>
<text x="475" y="406.8">KiCad E.D.A. kicad (5.1.12)-1</text>
<text x="475" y="404">Size: A2</text>
<text x="497" y="404">Date:</text>
<text x="560" y="404">Rev:</text>
<text x="560" y="406.8">Id: 2/2</text>
</g>
<g font-size="2.1" fill="#008484">
<text x="210.2" y="27.7">U77002C</text>
<text x="163.2" y="34">U77005A</text>
<text x="243.2" y="30.2">U77005D</text>
<text x="210.2" y="44.2">U77002D</text>
<text x="244.4" y="46.7">U77005C</text>
<text x="276.3" y="46.7">U77002E</text>
<text x="50.1" y="50.5">U77001A</text>
<text x="163.2" y="51.8">U77005B</text>
<text x="98.4" y="54.3">U77003A</text>
<text x="131.4" y="58.2">U77004A</text>
<text x="98.4" y="65.8">U77003B</text>
<text x="50.1" y="68.3">U77001B</text>
<text x="131.4" y="69.6">U77004B</text>
<text x="289" y="73.4">U77002F</text>
<text x="324.5" y="75.9">U77006A</text>
<text x="362.6" y="75.9">U77013A</text>
<text x="50.1" y="86.1">U77001C</text>
<text x="324.5" y="93.7">U77006B</text>
<text x="50.1" y="103.9">U77001D</text>
<text x="255.9" y="106.4">U77008A</text>
<text x="288.9" y="103.9">U77007A</text>
<text x="324.5" y="106.4">U77006C</text>
<text x="362.6" y="106.4">U77013B</text>
<text x="50.2" y="121.7">U77001E</text>
<text x="324.5" y="124.2">U77006D</text>
<text x="288.9" y="134.4">U77008B</text>
<text x="324.5" y="136.9">U77007B</text>
<text x="362.6" y="136.9">U77013C</text>
<text x="50.2" y="139.4">U77001F</text>
<text x="324.5" y="154.7">U77007C</text>
<text x="50.1" y="157.2">U77002A</text>
<text x="288.9" y="164.8">U77008C</text>
<text x="324.5" y="167.4">U77007D</text>
<text x="362.6" y="167.4">U77014A</text>
<text x="50.1" y="175">U77002B</text>
<text x="324.5" y="185.2">U77009A</text>
<text x="288.9" y="195.3">U77008D</text>
<text x="324.5" y="197.9">U77009B</text>
<text x="362.6" y="197.9">U77014B</text>
<text x="324.5" y="215.6">U77009C</text>
<text x="289" y="225.8">U77008E</text>
<text x="324.5" y="228.3">U77009D</text>
<text x="362.6" y="228.3">U77014C</text>
<text x="324.5" y="246.1">U77010A</text>
<text x="289" y="256.3">U77008F</text>
<text x="324.5" y="258.8">U77010B</text>
<text x="362.6" y="258.8">U77015A</text>
<text x="324.5" y="276.6">U77010C</text>
<text x="288.9" y="286.8">U77012A</text>
<text x="324.5" y="289.3">U77010D</text>
<text x="362.6" y="289.3">U77015B</text>
<text x="324.5" y="307.1">U77011A</text>
<text x="288.9" y="317.2">U77012B</text>
<text x="324.5" y="319.8">U77011B</text>
<text x="362.6" y="319.8">U77015C</text>
<text x="324.5" y="337.6">U77011C</text>
</g>
<g font-size="2.1" fill="#840084">
<text x="220.4" y="28.9">1</text>
<text x="220.4" y="45.5">1</text>
<text x="286.4" y="48">1</text>
<text x="173.4" y="53.1">1</text>
<text x="334.7" y="77.2">1</text>
<text x="266.1" y="107.7">1</text>
<text x="334.7" y="107.7">1</text>
<text x="334.7" y="138.2">1</text>
<text x="334.7" y="168.6">1</text>
<text x="334.7" y="199.1">1</text>
<text x="334.7" y="229.6">1</text>
<text x="334.7" y="260.1">1</text>
<text x="334.7" y="290.6">1</text>
<text x="334.7" y="321">1</text>
</g>
<g font-size="2.1">
<text x="301" y="30.4">CCH77</text>
<text x="299.7" y="46.9">RCH77/</text>
<text x="332.7" y="350.4">NHCH77</text>
</g>
<g font-size="2.1" fill="#0000c2">
<text x="395.6" y="76.2">PARITY FAIL</text>
<text x="395" y="78.7">(E OR F MEMORY)</text>
<text x="395.9" y="105.4">PARITY FAIL</text>
<text x="397.4" y="107.9">E MEMORY</text>
<text x="395.9" y="138.3">TC TRAP</text>
<text x="396.6" y="168.8">RUPT LOCK</text>
<text x="395.4" y="199.3">NIGHT WATCHMAN</text>
<text x="395.9" y="229.8">VOLTAGE FAIL</text>
<text x="395.7" y="260.3">COUNTER FAIL</text>
<text x="396.2" y="290.7">SCALER FAIL</text>
<text x="395" y="320.1">SCALER DOUBLE</text>
<text x="395" y="322.5">FREQUENCY ALARM</text>
</g>
<g font-size="1.8" fill="#840000">
<text x="35" y="11.8">1</text>
<text x="85" y="11.8">2</text>
<text x="135" y="11.8">3</text>
<text x="185" y="11.8">4</text>
<text x="235" y="11.8">5</text>
<text x="285" y="11.8">6</text>
<text x="335" y="11.8">7</text>
<text x="385" y="11.8">8</text>
<text x="435" y="11.8">9</text>
<text x="485" y="11.8">10</text>
<text x="535" y="11.8">11</text>
<text x="10.4" y="35.8">A</text>
<text x="582.4" y="35.8">A</text>
<text x="10.4" y="85.8">B</text>
<text x="582.4" y="85.8">B</text>
<text x="10.4" y="135.8">C</text>
<text x="582.4" y="135.8">C</text>
<text x="10.4" y="185.8">D</text>
<text x="582.4" y="185.8">D</text>
<text x="10.4" y="235.8">E</text>
<text x="582.4" y="235.8">E</text>
<text x="10.5" y="285.8">F</text>
<text x="582.5" y="285.8">F</text>
<text x="10.3" y="335.8">G</text>
<text x="582.3" y="335.8">G</text>
<text x="10.4" y="385.8">H</text>
<text x="582.4" y="385.8">H</text>
<text x="35" y="409.8">1</text>
<text x="85" y="409.8">2</text>
<text x="135" y="409.8">3</text>
<text x="185" y="409.8">4</text>
<text x="235" y="409.8">5</text>
<text x="285" y="409.8">6</text>
<text x="335" y="409.8">7</text>
<text x="385" y="409.8">8</text>
<text x="435" y="409.8">9</text>
<text x="485" y="409.8">10</text>
<text x="535" y="409.8">11</text>
</g>
<g font-size="1.8" fill="#008484">
<text x="195.1" y="16.3">+4VSW</text>
<text x="148.1" y="20.2">+4VSW</text>
<text x="151.8" y="28.6" transform="rotate(-90 151.8 28.6)">3.3k</text>
<text x="153.8" y="29.9" transform="rotate(-90 153.8 29.9)">R77010</text>
<text x="198.8" y="24.8" transform="rotate(-90 198.8 24.8)">3.3k</text>
<text x="200.8" y="26.1" transform="rotate(-90 200.8 26.1)">R77011</text>
<text x="195.1" y="32.9">+4VSW</text>
<text x="35.1" y="39.2">+4VSW</text>
<text x="198.8" y="41.3" transform="rotate(-90 198.8 41.3)">3.3k</text>
<text x="38.8" y="47.6" transform="rotate(-90 38.8 47.6)">3.3k</text>
<text x="137.9" y="43">+4VSW</text>
<text x="200.8" y="42.6" transform="rotate(-90 200.8 42.6)">R77012</text>
<text x="40.8" y="49" transform="rotate(-90 40.8 49)">R77001</text>
<text x="141.7" y="51.4" transform="rotate(-90 141.7 51.4)">3.3k</text>
<text x="143.7" y="52.8" transform="rotate(-90 143.7 52.8)">R77009</text>
<text x="35.1" y="57">+4VSW</text>
<text x="38.8" y="65.4" transform="rotate(-90 38.8 65.4)">3.3k</text>
<text x="270" y="62.1">+4VSW</text>
<text x="40.8" y="66.8" transform="rotate(-90 40.8 66.8)">R77002</text>
<text x="273.7" y="70.5" transform="rotate(-90 273.7 70.5)">3.3k</text>
<text x="275.8" y="71.8" transform="rotate(-90 275.8 71.8)">R77045</text>
<text x="35.1" y="74.8">+4VSW</text>
<text x="38.8" y="83.2" transform="rotate(-90 38.8 83.2)">3.3k</text>
<text x="452.8" y="80">R77021</text>
<text x="454.4" y="82">270</text>
<text x="40.8" y="84.5" transform="rotate(-90 40.8 84.5)">R77003</text>
<text x="452.8" y="85.1">R77022</text>
<text x="454.4" y="87.1">270</text>
<text x="35.1" y="92.5">+4VSW</text>
<text x="239.5" y="95.1">+4VSW</text>
<text x="452.8" y="95.2">R77024</text>
<text x="452.8" y="90.1">R77023</text>
<text x="454.4" y="92.2">270</text>
<text x="38.8" y="101" transform="rotate(-90 38.8 101)">3.3k</text>
<text x="452.8" y="100.3">R77025</text>
<text x="454.4" y="97.2">270</text>
<text x="40.8" y="102.3" transform="rotate(-90 40.8 102.3)">R77004</text>
<text x="243.3" y="103.5" transform="rotate(-90 243.3 103.5)">3.3k</text>
<text x="245.3" y="104.9" transform="rotate(-90 245.3 104.9)">R77013</text>
<text x="452.8" y="105.4">R77026</text>
<text x="454.4" y="107.4">270</text>
<text x="454.4" y="102.3">270</text>
<text x="35.1" y="110.3">+4VSW</text>
<text x="452.8" y="110.5">R77027</text>
<text x="454.4" y="112.5">270</text>
<text x="38.8" y="118.7" transform="rotate(-90 38.8 118.7)">3.3k</text>
<text x="452.8" y="115.5">R77028</text>
<text x="454.4" y="117.6">270</text>
<text x="40.8" y="120.1" transform="rotate(-90 40.8 120.1)">R77005</text>
<text x="272.6" y="123">+4VSW</text>
<text x="452.8" y="125.7">R77030</text>
<text x="452.8" y="120.6">R77029</text>
<text x="454.4" y="122.6">270</text>
<text x="35.1" y="128.1">+4VSW</text>
<text x="276.3" y="131.4" transform="rotate(-90 276.3 131.4)">3.3k</text>
<text x="452.8" y="130.8">R77031</text>
<text x="454.4" y="127.7">270</text>
<text x="38.8" y="136.5" transform="rotate(-90 38.8 136.5)">3.3k</text>
<text x="40.8" y="137.9" transform="rotate(-90 40.8 137.9)">R77006</text>
<text x="278.3" y="132.8" transform="rotate(-90 278.3 132.8)">R77014</text>
<text x="452.8" y="135.9">R77032</text>
<text x="454.4" y="137.9">270</text>
<text x="454.4" y="132.8">270</text>
<text x="452.8" y="140.9">R77033</text>
<text x="454.4" y="143">270</text>
<text x="35.1" y="145.9">+4VSW</text>
<text x="452.8" y="146">R77034</text>
<text x="454.4" y="148">270</text>
<text x="38.8" y="154.3" transform="rotate(-90 38.8 154.3)">3.3k</text>
<text x="40.8" y="155.7" transform="rotate(-90 40.8 155.7)">R77007</text>
<text x="272.6" y="153.5">+4VSW</text>
<text x="452.8" y="151.1">R77035</text>
<text x="454.4" y="153.1">270</text>
<text x="276.3" y="161.9" transform="rotate(-90 276.3 161.9)">3.3k</text>
<text x="452.8" y="156.2">R77036</text>
<text x="452.8" y="161.3">R77037</text>
<text x="454.4" y="158.2">270</text>
<text x="35.1" y="163.7">+4VSW</text>
<text x="278.3" y="163.3" transform="rotate(-90 278.3 163.3)">R77015</text>
<text x="452.8" y="166.3">R77038</text>
<text x="454.4" y="163.3">270</text>
<text x="38.8" y="172.1" transform="rotate(-90 38.8 172.1)">3.3k</text>
<text x="40.8" y="173.4" transform="rotate(-90 40.8 173.4)">R77008</text>
<text x="452.8" y="171.4">R77039</text>
<text x="454.4" y="173.4">270</text>
<text x="454.4" y="168.4">270</text>
<text x="452.8" y="176.5">R77040</text>
<text x="454.4" y="178.5">270</text>
<text x="272.6" y="184">+4VSW</text>
<text x="452.8" y="181.6">R77041</text>
<text x="454.4" y="183.6">270</text>
<text x="452.8" y="186.7">R77042</text>
<text x="452.8" y="191.7">R77043</text>
<text x="454.4" y="188.7">270</text>
<text x="276.3" y="192.4" transform="rotate(-90 276.3 192.4)">3.3k</text>
<text x="278.3" y="193.8" transform="rotate(-90 278.3 193.8)">R77016</text>
<text x="452.8" y="196.8">R77044</text>
<text x="454.4" y="193.8">270</text>
<text x="454.4" y="198.8">270</text>
<text x="447.6" y="205.3">GND</text>
<text x="272.6" y="214.5">+4VSW</text>
<text x="276.3" y="222.9" transform="rotate(-90 276.3 222.9)">3.3k</text>
<text x="278.3" y="224.2" transform="rotate(-90 278.3 224.2)">R77017</text>
<text x="272.6" y="244.9">+4VSW</text>
<text x="276.3" y="253.4" transform="rotate(-90 276.3 253.4)">3.3k</text>
<text x="278.3" y="254.7" transform="rotate(-90 278.3 254.7)">R77018</text>
<text x="272.6" y="275.4">+4VSW</text>
<text x="276.3" y="283.8" transform="rotate(-90 276.3 283.8)">3.3k</text>
<text x="278.3" y="285.2" transform="rotate(-90 278.3 285.2)">R77019</text>
<text x="272.6" y="305.9">+4VSW</text>
<text x="276.3" y="314.3" transform="rotate(-90 276.3 314.3)">3.3k</text>
<text x="278.3" y="315.7" transform="rotate(-90 278.3 315.7)">R77020</text>
<text x="325.7" y="361.5">GND</text>
</g>
</svg>
